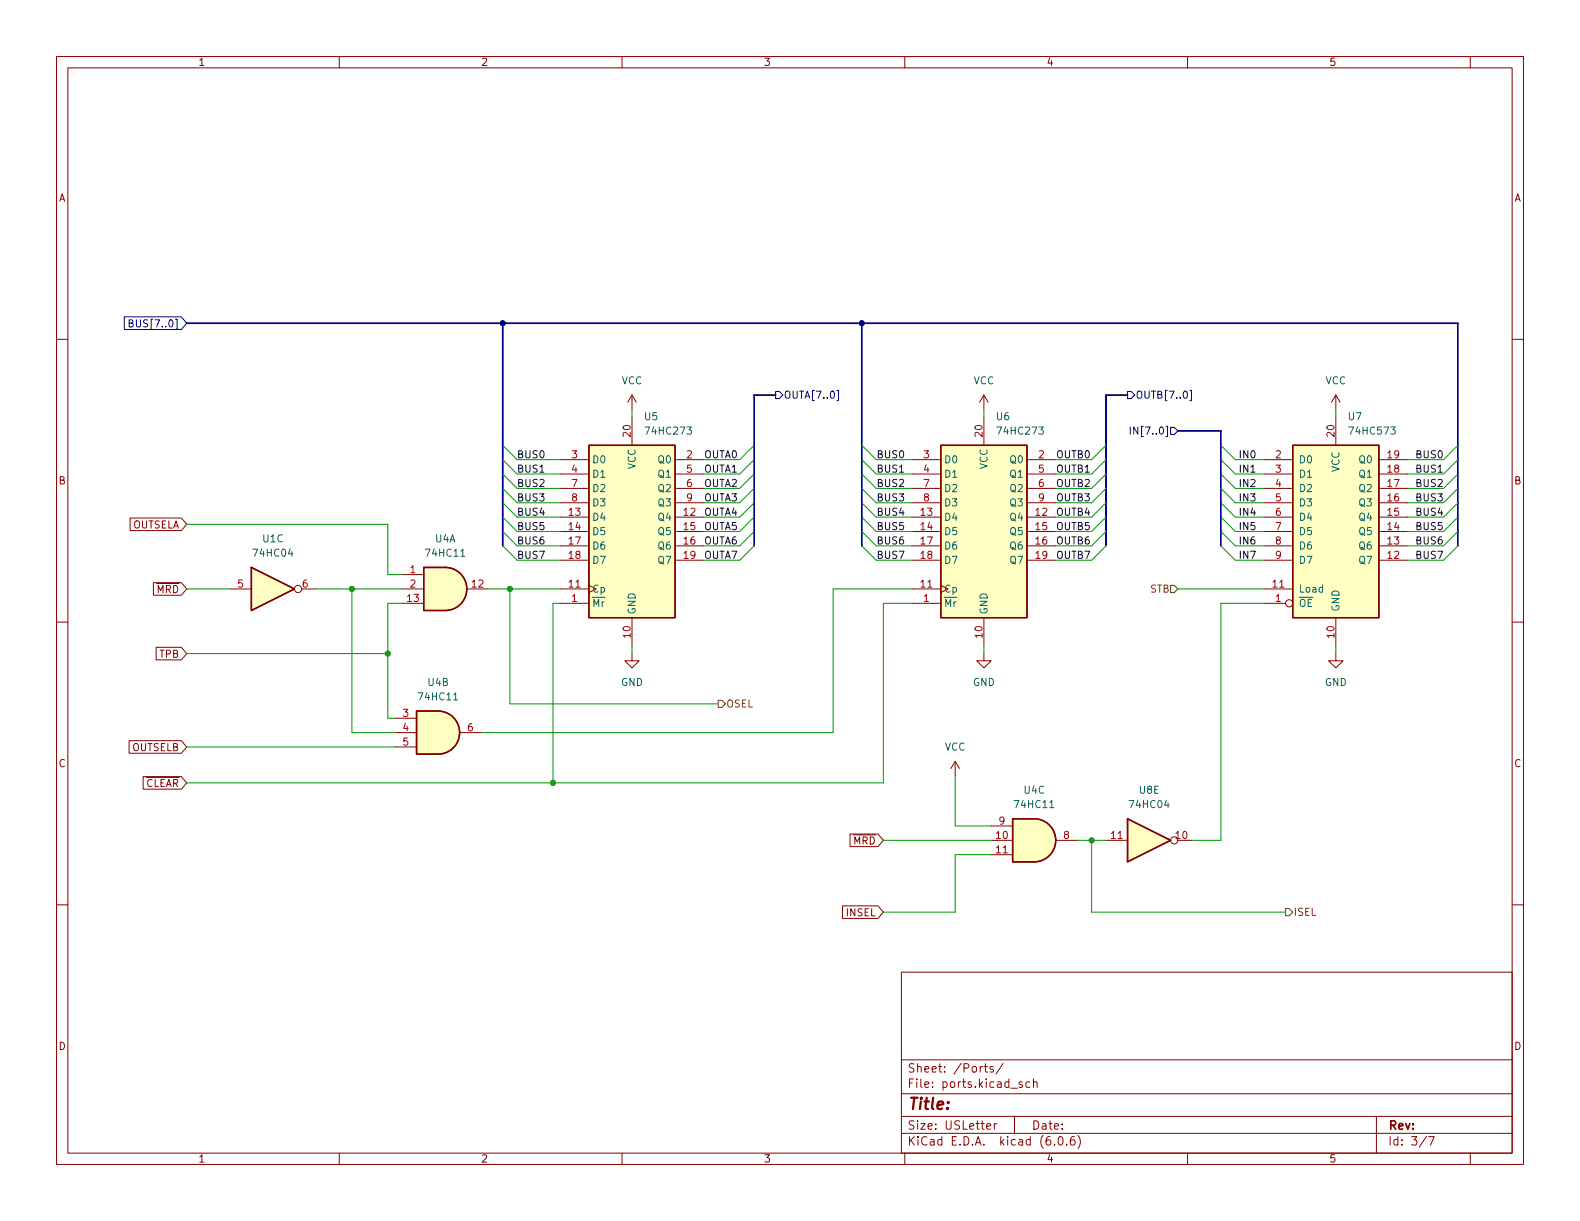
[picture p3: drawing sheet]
<svg xmlns="http://www.w3.org/2000/svg" width="279mm" height="216mm" viewBox="0 0 279 216" stroke-linecap="round" stroke-linejoin="round" font-family="sans-serif">
<g fill="none" stroke="#840000" stroke-width=".18">
<path d="M10 10h259.4v195.9h-259.4zM12 12h255.4v191.9h-255.4zM60 10v2M110 10v2M160 10v2M210 10v2M260 10v2M10 60h2M267.4 60h2M111.8 69.9l-.8 1.2M111.8 69.9v2.5M111.8 73.7v5"/>
<path d="M111.8 69.9l.7 1.2M174 69.9l-.8 1.2M174 69.9v2.5M174 73.7v5M174 69.9l.8 1.2M236.2 69.9l-.7 1.2M236.2 69.9v2.5M236.2 73.7v5M236.2 69.9l.8 1.2M23 91.6h9.1l.9 1.1-.9 1.1h-9.1zM99.1 91.4h5M99.1 94h5"/>
<path d="M99.1 96.5h5M99.1 99.1h5M99.1 81.3h5M99.1 83.8h5M99.1 86.4h5M99.1 88.9h5M119.4 91.4h5.1M119.4 94h5.1M119.4 96.5h5.1M119.4 99.1h5.1M119.4 81.3h5.1M119.4 83.8h5.1"/>
<path d="M119.4 86.4h5.1M119.4 88.9h5.1M161.3 91.4h5.1M161.3 94h5.1M161.3 96.5h5.1M161.3 99.1h5.1M161.3 81.3h5.1M161.3 83.8h5.1M161.3 86.4h5.1M161.3 88.9h5.1M181.6 91.4h5.1M181.6 94h5.1"/>
<path d="M181.6 96.5h5.1M181.6 99.1h5.1M181.6 81.3h5.1M181.6 83.8h5.1M181.6 86.4h5.1M181.6 88.9h5.1M223.5 91.4h5.1M223.5 94h5.1M223.5 96.5h5.1M223.5 99.1h5.1M223.5 81.3h5.1M223.5 83.8h5.1"/>
<path d="M223.5 86.4h5.1M223.5 88.9h5.1M243.8 91.4h5.1M243.8 94h5.1M243.8 96.5h5.1M243.8 99.1h5.1M243.8 81.3h5.1M243.8 83.8h5.1M243.8 86.4h5.1M243.8 88.9h5.1M10 110h2M27.1 103h5l.9 1.1-.9 1.2h-5z"/>
<path d="M27.6 114.5h4.5l.9 1.1-.9 1.1h-4.5zM40.6 104.1h3.8M53.3 104.1h2.6M71.1 106.7h3.8M71.1 104.1h3.8M71.1 101.6h3.8M82.5 104.1h3.9M99.1 106.7h5M99.1 104.1h5M111.8 115.6v1.2h1.2l-1.2 1.3-1.3-1.3h1.3M111.8 109.2v5.1M161.3 106.7h5.1"/>
<path d="M161.3 104.1h5.1M174 115.6v1.2h1.3l-1.3 1.3-1.3-1.3h1.3M174 109.2v5.1M223.5 106.7h3.8M223.5 104.1h5.1M236.2 115.6v1.2h1.3l-1.3 1.3-1.3-1.3h1.3M236.2 109.2v5.1M267.4 110h2M22.8 131h9.3l.9 1.1-.9 1.1h-9.3zM25.3 137.3h6.8l.9 1.1-.9 1.1h-6.8zM69.8 127h3.9M69.8 129.5h3.9"/>
<path d="M69.8 132.1h3.9M81.3 129.5h3.8M168.9 134.6l-.8 1.3M168.9 134.6v2.6M168.9 134.6l.8 1.3M10 160h2M150.3 147.5h5l.9 1.1-.9 1.1h-5zM175.3 148.6h3.8M175.3 151.1h3.8M175.3 146.1h3.8M186.7 148.6h3.8M195.6 148.6h3.8"/>
<path d="M208.3 148.6h2.5M267.4 160h2M149 160.2h6.3l.9 1.1-.9 1.1h-6.3zM159.4 171.9h108v32h-108zM159.4 197.4h108M159.4 193.4h108M159.4 187.4h108M174 188.6h.6M174.3 188.1v1.3l.3 .2M174.5 199.2l.7-.2-.1-.3h-.4l-.2 .2v.7h.6M175.6 188.7l-.3-.1-.3 .2 .1 .2 .5 .1v.4h-.6M175.8 198.7v1"/>
<path d="M176.3 198.7h-.3l-.2 .3M177.4 188l-1.3 1.9M179.4 197.4v3M180.8 191.4l-.4-.1-.2 .2 .1 .2 .5 .2v.3h-.6M182.1 191.4l-.4-.1-.3 .3v.4l.1 .2h.6M182.8 191.4l.2-.1 .3 .1 .1 .9M182.8 190.8v1.5M243.4 197.4v6.5M60 203.9v2M110 203.9v2M159.4 200.4h108M160 203.9v2"/>
<path d="M186.5 202.3v.2M187.3 201h.2a.81 .81 0 0 1 .6 .6 .81 .81 0 0 1-.3 .8l-.2 .1a.81 .81 0 0 1-.6-.6 .81 .81 0 0 1 .3-.9zM188.6 202.3v.2M190 201a.59 .59 0 0 0-.7 .6v.6l.1 .2 .4 .1 .2-.2 .1-.5-.1-.2-.5-.1-.2 .3M190.6 200.8a1.72 1.72 0 0 1 0 2.2M210 203.9v2M252.3 200.9l-1.3 1.9M252.6 201h1l-.6 1.5M260 203.9v2"/>
<circle cx="52.7" cy="104.1" r=".63"/>
<circle cx="228" cy="106.7" r=".63"/>
<circle cx="207.6" cy="148.6" r=".63"/>
</g>
<g fill="#ffffc2" stroke="#ffffc2" stroke-width=".18">
<path d="M182.9 144.8a3.8 3.8 0 0 1 3.8 3.8 3.8 3.8 0 0 1-3.8 3.8z"/>
<path d="M179.1 144.8h3.8v7.6h-3.8z"/>
<path d="M77.5 125.7a3.8 3.8 0 0 1 3.8 3.8 3.8 3.8 0 0 1-3.8 3.9z"/>
<path d="M73.7 125.7h3.8v7.7h-3.8z"/>
<path d="M104.1 78.7h15.3v30.5h-15.3z"/>
<path d="M44.4 100.3l7.7 3.8-7.7 3.9z"/>
<path d="M228.6 78.7h15.2v30.5h-15.2z"/>
<path d="M78.7 100.3a3.8 3.8 0 0 1 3.9 3.8 3.8 3.8 0 0 1-3.9 3.9z"/>
<path d="M74.9 100.3h3.8v7.7h-3.8z"/>
<path d="M199.4 144.8l7.6 3.8-7.6 3.8z"/>
<path d="M166.4 78.7h15.2v30.5h-15.2z"/>
</g>
<path d="M104.1 78.7h15.3v30.5h-15.3zM166.4 78.7h15.2v30.5h-15.2zM228.6 78.7h15.2v30.5h-15.2zM44.4 100.3l7.7 3.8-7.7 3.9zM74.9 100.3h3.8a3.8 3.8 0 0 1 3.9 3.8 3.8 3.8 0 0 1-3.9 3.9h-3.8zM77.5 125.7h-3.8v7.7h3.8M77.5 125.7a3.8 3.8 0 0 1 3.8 3.8 3.8 3.8 0 0 1-3.8 3.9M179.1 144.8h3.8a3.8 3.8 0 0 1 3.8 3.8 3.8 3.8 0 0 1-3.8 3.8h-3.8zM199.4 144.8l7.6 3.8-7.6 3.8z" fill="none" stroke="#840000" stroke-width=".25"/>
<path d="M207 103.5h.6l.7 .6-.7 .7h-.6zM127 123.8h.6l.7 .7-.7 .6h-.6zM227.3 160.7h.7l.6 .6-.6 .6h-.7z" fill="none" stroke="#725600" stroke-width=".18"/>
<path d="M22 56h10.1l.9 1.2-.9 1.1h-10.1zM22.8 57.2l.6-.1 .1-.2-.1-.2-.6-.2v1.3h.5l.2-.1 .1-.3-.3-.2M137.2 69.2h.6l.6 .7-.6 .6h-.6zM148 69h.3v1.8h-.3M199.4 69.2h.6l.7 .7-.7 .6h-.6zM199.9 75.5v1.3M201.2 75.5v1.3l-.7-1.3v1.3M207 75.6h.6l.7 .6-.7 .6h-.6zM210.4 69h.3v1.8h-.3" fill="none" stroke="#000084" stroke-width=".18"/>
<path d="M33 57.2h224.8v39.3M88.9 57.2v39.3M152.4 57.2v39.3M137.2 69.9h-3.9v26.6M199.4 69.9h-3.8v26.6M208.3 76.2h7.6v20.3" fill="none" stroke="#000084" stroke-width=".3"/>
<g fill="none" stroke="#009600" stroke-width=".18">
<path d="M88.9 78.7l2.5 2.6h7.7M111.8 72.4v1.3M133.3 78.7l-2.5 2.6h-6.3M152.4 78.7l2.5 2.6h6.4M174 72.4v1.3M195.6 78.7l-2.6 2.6h-6.3M215.9 78.7l2.5 2.6h5.1M236.2 72.4v1.3M257.8 78.7l-2.5 2.6h-6.4M33 92.7h35.6v8.9h2.5M88.9 94l2.5 2.5h7.7M88.9 96.5l2.5 2.6h7.7"/>
<path d="M88.9 86.4l2.5 2.5h7.7M88.9 91.4l2.5 2.6h7.7M88.9 83.8l2.5 2.6h7.7M88.9 88.9l2.5 2.5h7.7M88.9 81.3l2.5 2.5h7.7M133.3 94l-2.5 2.5h-6.3M133.3 96.5l-2.5 2.6h-6.3M133.3 86.4l-2.5 2.5h-6.3M133.3 91.4l-2.5 2.6h-6.3M133.3 83.8l-2.5 2.6h-6.3M133.3 88.9l-2.5 2.5h-6.3M133.3 81.3l-2.5 2.5h-6.3"/>
<path d="M152.4 94l2.5 2.5h6.4M152.4 96.5l2.5 2.6h6.4M152.4 86.4l2.5 2.5h6.4M152.4 91.4l2.5 2.6h6.4M152.4 83.8l2.5 2.6h6.4M152.4 88.9l2.5 2.5h6.4M152.4 81.3l2.5 2.5h6.4M195.6 94l-2.6 2.5h-6.3M195.6 96.5l-2.6 2.6h-6.3M195.6 86.4l-2.6 2.5h-6.3M195.6 91.4l-2.6 2.6h-6.3M195.6 83.8l-2.6 2.6h-6.3"/>
<path d="M195.6 88.9l-2.6 2.5h-6.3M195.6 81.3l-2.6 2.5h-6.3M215.9 94l2.5 2.5h5.1M215.9 96.5l2.5 2.6h5.1M215.9 86.4l2.5 2.5h5.1M215.9 91.4l2.5 2.6h5.1M215.9 83.8l2.5 2.6h5.1M215.9 88.9l2.5 2.5h5.1M215.9 81.3l2.5 2.5h5.1M257.8 94l-2.5 2.5h-6.4M257.8 96.5l-2.5 2.6h-6.4M257.8 86.4l-2.5 2.5h-6.4"/>
<path d="M257.8 91.4l-2.5 2.6h-6.4M257.8 83.8l-2.5 2.6h-6.4M257.8 88.9l-2.5 2.5h-6.4M257.8 81.3l-2.5 2.5h-6.4M33 104.1h7.6M33 115.6h35.6M55.9 104.1h15.2M62.2 104.1v25.4h7.6M71.1 106.7h-2.5v20.3h1.2M86.4 104.1h12.7M90.2 104.1v20.4h36.8M99.1 106.7h-1.3v31.7"/>
<path d="M111.8 114.3v1.3M161.3 104.1h-14v25.4h-62.2M161.3 106.7h-5.1v31.7h-123.2M174 114.3v1.3M208.3 104.1h15.2M223.5 106.7h-7.6v41.9h-5.1M236.2 114.3v1.3M33 132.1h36.8M168.9 137.2v8.9h6.4M156.2 148.6h19.1M175.3 151.1h-6.4v10.2h-12.7M190.5 148.6h5.1"/>
<path d="M193 148.6v12.7h34.3"/>
</g>
<g fill="#000084" stroke="#000084" stroke-width=".18">
<circle cx="88.9" cy="57.2" r=".46"/>
<circle cx="152.4" cy="57.2" r=".46"/>
</g>
<g fill="#009600" stroke="#009600" stroke-width=".18">
<circle cx="97.8" cy="138.4" r=".46"/>
<circle cx="62.2" cy="104.1" r=".46"/>
<circle cx="90.2" cy="104.1" r=".46"/>
<circle cx="68.6" cy="115.6" r=".46"/>
<circle cx="193" cy="148.6" r=".46"/>
</g>
<text font-size="2.8" fill="#840000" x="160.4" y="196.2">Title:</text>
<g font-size="2.1" fill="#840000">
<text x="160.4" y="189.7">Sheet: /Ports/</text>
<text x="160.4" y="192.4">File: ports.kicad_sch</text>
<text x="160.4" y="202.5">KiCad E.D.A. kicad (6.0.6)</text>
<text x="160.4" y="199.7">Size: USLetter</text>
<text x="182.4" y="199.7">Date:</text>
<text x="245.4" y="199.7">Rev:</text>
<text x="245.4" y="202.5">Id: 3/7</text>
</g>
<g font-size="1.8" fill="#840000">
<text x="35" y="11.6">1</text>
<text x="85" y="11.6">2</text>
<text x="135" y="11.6">3</text>
<text x="185" y="11.6">4</text>
<text x="235" y="11.6">5</text>
<text x="10.3" y="35.6">A</text>
<text x="267.7" y="35.6">A</text>
<text x="10.3" y="85.7">B</text>
<text x="267.7" y="85.7">B</text>
<text x="23.3" y="93.4">OUTSELA</text>
<text x="26.3" y="104.9">~{MRD}</text>
<text x="28.2" y="116.3">TPB</text>
<text x="10.3" y="135.6">C</text>
<text x="23.3" y="132.8">OUTSELB</text>
<text x="267.7" y="135.6">C</text>
<text x="24.3" y="139.2">~{CLEAR}</text>
<text x="149.5" y="149.3">~{MRD}</text>
<text x="149.7" y="162">INSEL</text>
<text x="10.3" y="185.7">D</text>
<text x="267.7" y="185.7">D</text>
<text x="35" y="205.6">1</text>
<text x="85" y="205.6">2</text>
<text x="135" y="205.6">3</text>
<text x="185" y="205.6">4</text>
<text x="235" y="205.6">5</text>
</g>
<g font-size="1.8" fill="#000084">
<text x="23.9" y="57.9">BUS[7..0]</text>
<text x="138.5" y="70.5">OUTA[7..0]</text>
<text x="200.8" y="70.5">OUTB[7..0]</text>
<text x="201" y="76.8">IN[7..0]</text>
</g>
<g font-size="1.8" fill="#006464">
<text x="109.9" y="67.9">VCC</text>
<text x="172.1" y="67.9">VCC</text>
<text x="234.4" y="67.9">VCC</text>
<text x="114" y="74.3">U5</text>
<text x="114.4" y="76.8">74HC273</text>
<text x="176.2" y="74.3">U6</text>
<text x="176.7" y="76.8">74HC273</text>
<text x="238.5" y="74.3">U7</text>
<text x="238.9" y="76.8">74HC573</text>
<text x="104.6" y="81.9">D0</text>
<text x="112.4" y="83" transform="rotate(-90 112.4 83)">VCC</text>
<text x="116.5" y="81.9">Q0</text>
<text x="166.9" y="81.9">D0</text>
<text x="174.6" y="83" transform="rotate(-90 174.6 83)">VCC</text>
<text x="178.7" y="81.9">Q0</text>
<text x="229.6" y="81.9">D0</text>
<text x="236.9" y="83.5" transform="rotate(-90 236.9 83.5)">VCC</text>
<text x="240.5" y="81.9">Q0</text>
<text x="104.6" y="84.5">D1</text>
<text x="104.6" y="87">D2</text>
<text x="104.6" y="89.5">D3</text>
<text x="116.5" y="84.5">Q1</text>
<text x="116.5" y="87">Q2</text>
<text x="116.5" y="89.5">Q3</text>
<text x="166.9" y="84.5">D1</text>
<text x="166.9" y="87">D2</text>
<text x="166.9" y="89.5">D3</text>
<text x="178.7" y="84.5">Q1</text>
<text x="178.7" y="87">Q2</text>
<text x="178.7" y="89.5">Q3</text>
<text x="229.6" y="84.5">D1</text>
<text x="229.6" y="87">D2</text>
<text x="229.6" y="89.5">D3</text>
<text x="240.5" y="89.5">Q3</text>
<text x="240.5" y="87">Q2</text>
<text x="240.5" y="84.5">Q1</text>
<text x="46.5" y="95.9">U1C</text>
<text x="77" y="95.9">U4A</text>
<text x="104.6" y="92.1">D4</text>
<text x="104.6" y="94.6">D5</text>
<text x="116.5" y="92.1">Q4</text>
<text x="116.5" y="94.6">Q5</text>
<text x="166.9" y="92.1">D4</text>
<text x="166.9" y="94.6">D5</text>
<text x="178.7" y="92.1">Q4</text>
<text x="178.7" y="94.6">Q5</text>
<text x="229.6" y="92.1">D4</text>
<text x="229.6" y="94.6">D5</text>
<text x="240.5" y="94.6">Q5</text>
<text x="240.5" y="92.1">Q4</text>
<text x="45" y="98.4">74HC04</text>
<text x="75.5" y="98.4">74HC11</text>
<text x="104.6" y="97.2">D6</text>
<text x="104.6" y="99.7">D7</text>
<text x="116.5" y="97.2">Q6</text>
<text x="116.5" y="99.7">Q7</text>
<text x="166.9" y="97.2">D6</text>
<text x="166.9" y="99.7">D7</text>
<text x="178.7" y="97.2">Q6</text>
<text x="178.7" y="99.7">Q7</text>
<text x="229.6" y="97.2">D6</text>
<text x="229.6" y="99.7">D7</text>
<text x="240.5" y="99.7">Q7</text>
<text x="240.5" y="97.2">Q6</text>
<text x="104.6" y="107.3">~{Mr}</text>
<text x="104.6" y="104.8">Cp</text>
<text x="166.9" y="107.3">~{Mr}</text>
<text x="166.9" y="104.8">Cp</text>
<text x="229.6" y="107.3">~{OE}</text>
<text x="229.6" y="104.8">Load</text>
<text x="112.4" y="108.7" transform="rotate(-90 112.4 108.7)">GND</text>
<text x="174.6" y="108.7" transform="rotate(-90 174.6 108.7)">GND</text>
<text x="236.9" y="108.2" transform="rotate(-90 236.9 108.2)">GND</text>
<text x="74.2" y="123.8">74HC11</text>
<text x="75.7" y="121.3">U4B</text>
<text x="109.8" y="121.3">GND</text>
<text x="172" y="121.3">GND</text>
<text x="234.3" y="121.3">GND</text>
<text x="167" y="132.7">VCC</text>
<text x="179.6" y="142.9">74HC11</text>
<text x="181.1" y="140.3">U4C</text>
<text x="200" y="142.9">74HC04</text>
<text x="201.5" y="140.3">U8E</text>
</g>
<g font-size="1.8" fill="#a90000">
<text x="111.5" y="77.2" transform="rotate(-90 111.5 77.2)">20</text>
<text x="173.7" y="77.2" transform="rotate(-90 173.7 77.2)">20</text>
<text x="236" y="77.2" transform="rotate(-90 236 77.2)">20</text>
<text x="101.1" y="81">3</text>
<text x="101.1" y="83.6">4</text>
<text x="121.4" y="81">2</text>
<text x="121.4" y="83.6">5</text>
<text x="163.3" y="81">3</text>
<text x="163.3" y="83.6">4</text>
<text x="183.7" y="81">2</text>
<text x="183.7" y="83.6">5</text>
<text x="225.6" y="81">2</text>
<text x="225.6" y="83.6">3</text>
<text x="245.4" y="83.6">18</text>
<text x="245.4" y="81">19</text>
<text x="101.1" y="86.1">7</text>
<text x="101.1" y="88.6">8</text>
<text x="121.4" y="86.1">6</text>
<text x="121.4" y="88.6">9</text>
<text x="163.3" y="86.1">7</text>
<text x="163.3" y="88.6">8</text>
<text x="183.7" y="86.1">6</text>
<text x="183.7" y="88.6">9</text>
<text x="225.6" y="86.1">4</text>
<text x="225.6" y="88.6">5</text>
<text x="245.4" y="88.6">16</text>
<text x="245.4" y="86.1">17</text>
<text x="100.6" y="91.2">13</text>
<text x="100.6" y="93.7">14</text>
<text x="120.9" y="91.2">12</text>
<text x="120.9" y="93.7">15</text>
<text x="162.8" y="91.2">13</text>
<text x="162.8" y="93.7">14</text>
<text x="183.2" y="91.2">12</text>
<text x="183.2" y="93.7">15</text>
<text x="225.6" y="91.2">6</text>
<text x="225.6" y="93.7">7</text>
<text x="245.4" y="93.7">14</text>
<text x="245.4" y="91.2">15</text>
<text x="72.5" y="101.3">1</text>
<text x="100.6" y="96.3">17</text>
<text x="100.6" y="98.8">18</text>
<text x="120.9" y="96.3">16</text>
<text x="120.9" y="98.8">19</text>
<text x="162.8" y="96.3">17</text>
<text x="162.8" y="98.8">18</text>
<text x="183.2" y="96.3">16</text>
<text x="183.2" y="98.8">19</text>
<text x="225.6" y="96.3">8</text>
<text x="225.6" y="98.8">9</text>
<text x="245.4" y="98.8">12</text>
<text x="245.4" y="96.3">13</text>
<text x="42.1" y="103.9">5</text>
<text x="53.5" y="103.9">6</text>
<text x="72" y="106.4">13</text>
<text x="72.5" y="103.9">2</text>
<text x="83.5" y="103.9">12</text>
<text x="100.6" y="103.9">11</text>
<text x="101.1" y="106.4">1</text>
<text x="162.8" y="103.9">11</text>
<text x="163.3" y="106.4">1</text>
<text x="225.1" y="103.9">11</text>
<text x="225.6" y="106.4">1</text>
<text x="111.5" y="112.7" transform="rotate(-90 111.5 112.7)">10</text>
<text x="173.7" y="112.7" transform="rotate(-90 173.7 112.7)">10</text>
<text x="236" y="112.7" transform="rotate(-90 236 112.7)">10</text>
<text x="71.3" y="126.7">3</text>
<text x="71.3" y="129.3">4</text>
<text x="71.3" y="131.8">5</text>
<text x="82.7" y="129.3">6</text>
<text x="176.2" y="148.3">10</text>
<text x="176.7" y="145.8">9</text>
<text x="188.1" y="148.3">8</text>
<text x="196.5" y="148.3">11</text>
<text x="207.9" y="148.3">10</text>
<text x="176.2" y="150.9">11</text>
</g>
<g font-size="1.8" fill="#0f0f0f">
<text x="91.8" y="83.6">BUS1</text>
<text x="91.8" y="81">BUS0</text>
<text x="124.5" y="83.6">OUTA1</text>
<text x="124.5" y="81">OUTA0</text>
<text x="154.9" y="83.6">BUS1</text>
<text x="154.9" y="81">BUS0</text>
<text x="186.7" y="81">OUTB0</text>
<text x="186.7" y="83.6">OUTB1</text>
<text x="219.5" y="83.6">IN1</text>
<text x="219.5" y="81">IN0</text>
<text x="250.2" y="81">BUS0</text>
<text x="250.2" y="83.6">BUS1</text>
<text x="91.8" y="88.6">BUS3</text>
<text x="91.8" y="86.1">BUS2</text>
<text x="124.5" y="86.1">OUTA2</text>
<text x="124.5" y="88.6">OUTA3</text>
<text x="154.9" y="88.6">BUS3</text>
<text x="154.9" y="86.1">BUS2</text>
<text x="186.7" y="86.1">OUTB2</text>
<text x="186.7" y="88.6">OUTB3</text>
<text x="219.5" y="86.1">IN2</text>
<text x="219.5" y="88.6">IN3</text>
<text x="250.2" y="86.1">BUS2</text>
<text x="250.2" y="88.6">BUS3</text>
<text x="91.8" y="91.2">BUS4</text>
<text x="91.8" y="93.7">BUS5</text>
<text x="124.5" y="91.2">OUTA4</text>
<text x="124.5" y="93.7">OUTA5</text>
<text x="154.9" y="93.7">BUS5</text>
<text x="154.9" y="91.2">BUS4</text>
<text x="186.7" y="91.2">OUTB4</text>
<text x="186.7" y="93.7">OUTB5</text>
<text x="219.5" y="91.2">IN4</text>
<text x="219.5" y="93.7">IN5</text>
<text x="250.2" y="93.7">BUS5</text>
<text x="250.2" y="91.2">BUS4</text>
<text x="91.8" y="98.8">BUS7</text>
<text x="91.8" y="96.3">BUS6</text>
<text x="124.5" y="98.8">OUTA7</text>
<text x="124.5" y="96.3">OUTA6</text>
<text x="154.9" y="96.3">BUS6</text>
<text x="154.9" y="98.8">BUS7</text>
<text x="186.7" y="98.8">OUTB7</text>
<text x="186.7" y="96.3">OUTB6</text>
<text x="219.5" y="96.3">IN6</text>
<text x="219.5" y="98.8">IN7</text>
<text x="250.2" y="98.8">BUS7</text>
<text x="250.2" y="96.3">BUS6</text>
</g>
<g font-size="1.8" fill="#725600">
<text x="203.4" y="104.8">STB</text>
<text x="128.4" y="125.1">OSEL</text>
<text x="228.7" y="161.9">ISEL</text>
</g>
</svg>
